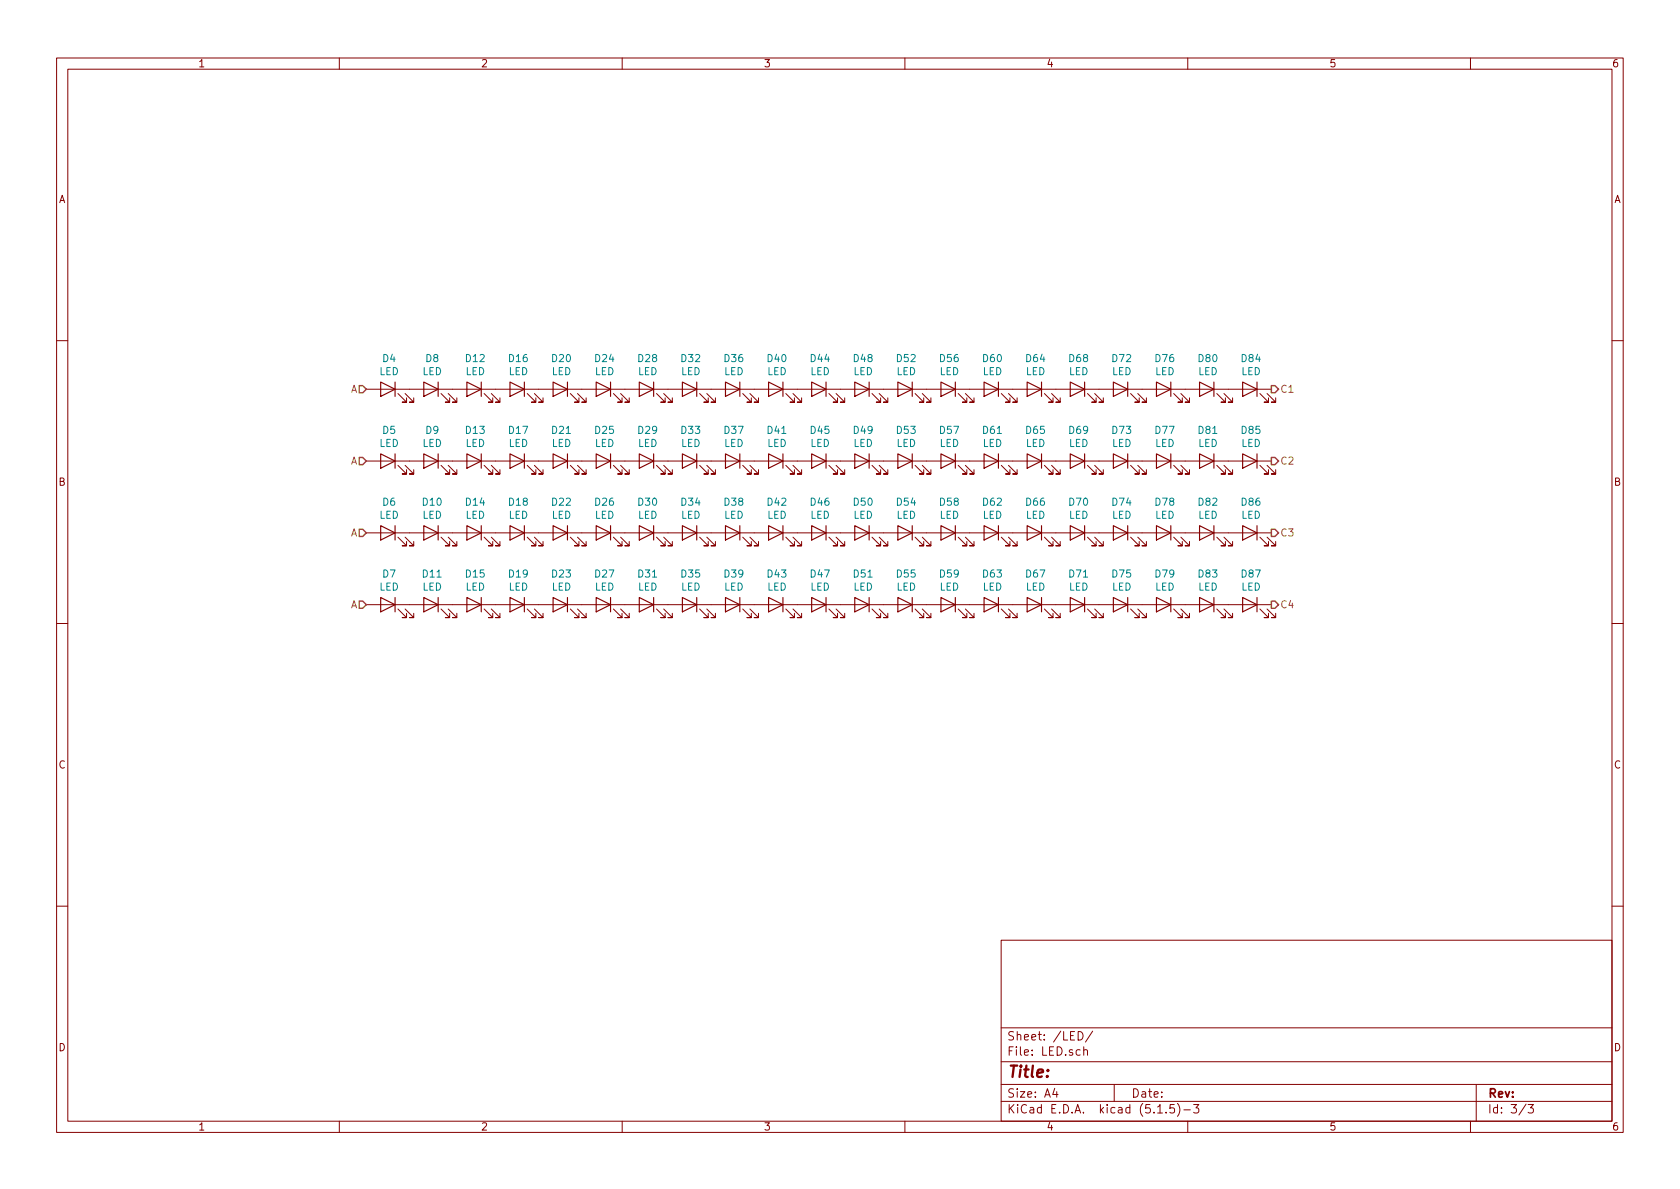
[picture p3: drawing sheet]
<svg xmlns="http://www.w3.org/2000/svg" width="297mm" height="210mm" viewBox="0 0 297 210" stroke-linecap="round" stroke-linejoin="round" font-family="sans-serif">
<g fill="none" stroke="#840000" stroke-width=".18">
<path d="M10 10.3h277v189.9h-277zM12 12.2h273v186.1h-273zM60 10.3v1.9M110 10.3v1.9M160 10.3v1.9M210 10.3v1.9M260 10.3v1.9M10 60.2h2M64.8 68.8h160M70.4 69.6l1.5 1.5h-.8h.8v-.7M71.6 69.6l1.6 1.5h-.8h.8v-.7M78 69.6l1.5 1.5h-.8h.8v-.7"/>
<path d="M79.2 69.6l1.6 1.5h-.8h.8v-.7M85.6 69.6l1.5 1.5h-.7h.7v-.7M86.9 69.6l1.5 1.5h-.8h.8v-.7M93.2 69.6l1.5 1.5h-.7h.7v-.7M94.5 69.6l1.5 1.5h-.8h.8v-.7M100.8 69.6l1.6 1.5h-.8h.8v-.7M102.1 69.6l1.5 1.5h-.7h.7v-.7M108.5 69.6l1.5 1.5h-.8h.8v-.7M109.7 69.6l1.6 1.5h-.8h.8v-.7M116.1 69.6l1.5 1.5h-.8h.8v-.7M117.3 69.6l1.6 1.5h-.8h.8v-.7M123.7 69.6l1.5 1.5h-.7h.7v-.7"/>
<path d="M125 69.6l1.5 1.5h-.8h.8v-.7M131.3 69.6l1.5 1.5h-.7h.7v-.7M132.6 69.6l1.5 1.5h-.8h.8v-.7M138.9 69.6l1.6 1.5h-.8h.8v-.7M140.2 69.6l1.5 1.5h-.7h.7v-.7M146.6 69.6l1.5 1.5h-.8h.8v-.7M147.8 69.6l1.6 1.5h-.8h.8v-.7M154.2 69.6l1.5 1.5h-.8h.8v-.7M155.4 69.6l1.6 1.5h-.8h.8v-.7M161.8 69.6l1.5 1.5h-.7h.7v-.7M163.1 69.6l1.5 1.5h-.8h.8v-.7M169.4 69.6l1.5 1.5h-.7h.7v-.7"/>
<path d="M170.7 69.6l1.5 1.5h-.8h.8v-.7M177 69.6l1.6 1.5h-.8h.8v-.7M178.3 69.6l1.5 1.5h-.7h.7v-.7M184.7 69.6l1.5 1.5h-.8h.8v-.7M185.9 69.6l1.6 1.5h-.8h.8v-.7M192.3 69.6l1.5 1.5h-.8h.8v-.7M193.5 69.6l1.6 1.5h-.8h.8v-.7M199.9 69.6l1.5 1.5h-.7h.7v-.7M201.2 69.6l1.5 1.5h-.8h.8v-.7M207.5 69.6l1.5 1.5h-.7h.7v-.7M208.8 69.6l1.5 1.5h-.8h.8v-.7M215.1 69.6l1.6 1.5h-.8h.8v-.7"/>
<path d="M216.4 69.6l1.5 1.5h-.7h.7v-.7M222.8 69.6l1.5 1.5h-.8h.8v-.7M224 69.6l1.6 1.5h-.8h.8v-.7M285 60.2h2M64.8 94.2h160M64.8 81.5h160M70.4 95l1.5 1.5h-.8h.8v-.7M70.4 82.3l1.5 1.5h-.8h.8v-.7M71.6 95l1.6 1.5h-.8h.8v-.7M71.6 82.3l1.6 1.5h-.8h.8v-.7M78 95l1.5 1.5h-.8h.8v-.7M78 82.3l1.5 1.5h-.8h.8v-.7"/>
<path d="M79.2 95l1.6 1.5h-.8h.8v-.7M79.2 82.3l1.6 1.5h-.8h.8v-.7M85.6 95l1.5 1.5h-.7h.7v-.7M85.6 82.3l1.5 1.5h-.7h.7v-.7M86.9 95l1.5 1.5h-.8h.8v-.7M86.9 82.3l1.5 1.5h-.8h.8v-.7M93.2 95l1.5 1.5h-.7h.7v-.7M93.2 82.3l1.5 1.5h-.7h.7v-.7M94.5 95l1.5 1.5h-.8h.8v-.7M94.5 82.3l1.5 1.5h-.8h.8v-.7M100.8 95l1.6 1.5h-.8h.8v-.7M100.8 82.3l1.6 1.5h-.8h.8v-.7"/>
<path d="M102.1 95l1.5 1.5h-.7h.7v-.7M102.1 82.3l1.5 1.5h-.7h.7v-.7M108.5 95l1.5 1.5h-.8h.8v-.7M108.5 82.3l1.5 1.5h-.8h.8v-.7M109.7 95l1.6 1.5h-.8h.8v-.7M109.7 82.3l1.6 1.5h-.8h.8v-.7M116.1 95l1.5 1.5h-.8h.8v-.7M116.1 82.3l1.5 1.5h-.8h.8v-.7M117.3 95l1.6 1.5h-.8h.8v-.7M117.3 82.3l1.6 1.5h-.8h.8v-.7M123.7 95l1.5 1.5h-.7h.7v-.7M123.7 82.3l1.5 1.5h-.7h.7v-.7"/>
<path d="M125 95l1.5 1.5h-.8h.8v-.7M125 82.3l1.5 1.5h-.8h.8v-.7M131.3 95l1.5 1.5h-.7h.7v-.7M131.3 82.3l1.5 1.5h-.7h.7v-.7M132.6 95l1.5 1.5h-.8h.8v-.7M132.6 82.3l1.5 1.5h-.8h.8v-.7M138.9 95l1.6 1.5h-.8h.8v-.7M138.9 82.3l1.6 1.5h-.8h.8v-.7M140.2 95l1.5 1.5h-.7h.7v-.7M140.2 82.3l1.5 1.5h-.7h.7v-.7M146.6 95l1.5 1.5h-.8h.8v-.7M146.6 82.3l1.5 1.5h-.8h.8v-.7"/>
<path d="M147.8 95l1.6 1.5h-.8h.8v-.7M147.8 82.3l1.6 1.5h-.8h.8v-.7M154.2 95l1.5 1.5h-.8h.8v-.7M154.2 82.3l1.5 1.5h-.8h.8v-.7M155.4 95l1.6 1.5h-.8h.8v-.7M155.4 82.3l1.6 1.5h-.8h.8v-.7M161.8 95l1.5 1.5h-.7h.7v-.7M161.8 82.3l1.5 1.5h-.7h.7v-.7M163.1 95l1.5 1.5h-.8h.8v-.7M163.1 82.3l1.5 1.5h-.8h.8v-.7M169.4 95l1.5 1.5h-.7h.7v-.7M169.4 82.3l1.5 1.5h-.7h.7v-.7"/>
<path d="M170.7 95l1.5 1.5h-.8h.8v-.7M170.7 82.3l1.5 1.5h-.8h.8v-.7M177 95l1.6 1.5h-.8h.8v-.7M177 82.3l1.6 1.5h-.8h.8v-.7M178.3 95l1.5 1.5h-.7h.7v-.7M178.3 82.3l1.5 1.5h-.7h.7v-.7M184.7 95l1.5 1.5h-.8h.8v-.7M184.7 82.3l1.5 1.5h-.8h.8v-.7M185.9 95l1.6 1.5h-.8h.8v-.7M185.9 82.3l1.6 1.5h-.8h.8v-.7M192.3 95l1.5 1.5h-.8h.8v-.7M192.3 82.3l1.5 1.5h-.8h.8v-.7"/>
<path d="M193.5 95l1.6 1.5h-.8h.8v-.7M193.5 82.3l1.6 1.5h-.8h.8v-.7M199.9 95l1.5 1.5h-.7h.7v-.7M199.9 82.3l1.5 1.5h-.7h.7v-.7M201.2 95l1.5 1.5h-.8h.8v-.7M201.2 82.3l1.5 1.5h-.8h.8v-.7M207.5 95l1.5 1.5h-.7h.7v-.7M207.5 82.3l1.5 1.5h-.7h.7v-.7M208.8 95l1.5 1.5h-.8h.8v-.7M208.8 82.3l1.5 1.5h-.8h.8v-.7M215.1 95l1.6 1.5h-.8h.8v-.7M215.1 82.3l1.6 1.5h-.8h.8v-.7"/>
<path d="M216.4 95l1.5 1.5h-.7h.7v-.7M216.4 82.3l1.5 1.5h-.7h.7v-.7M222.8 95l1.5 1.5h-.8h.8v-.7M222.8 82.3l1.5 1.5h-.8h.8v-.7M224 95l1.6 1.5h-.8h.8v-.7M224 82.3l1.6 1.5h-.8h.8v-.7M10 110.3h2M64.8 106.9h160M70.4 107.7l1.5 1.5h-.8h.8v-.7M71.6 107.7l1.6 1.5h-.8h.8v-.7M78 107.7l1.5 1.5h-.8h.8v-.7M79.2 107.7l1.6 1.5h-.8h.8v-.7"/>
<path d="M85.6 107.7l1.5 1.5h-.7h.7v-.7M86.9 107.7l1.5 1.5h-.8h.8v-.7M93.2 107.7l1.5 1.5h-.7h.7v-.7M94.5 107.7l1.5 1.5h-.8h.8v-.7M100.8 107.7l1.6 1.5h-.8h.8v-.7M102.1 107.7l1.5 1.5h-.7h.7v-.7M108.5 107.7l1.5 1.5h-.8h.8v-.7M109.7 107.7l1.6 1.5h-.8h.8v-.7M116.1 107.7l1.5 1.5h-.8h.8v-.7M117.3 107.7l1.6 1.5h-.8h.8v-.7M123.7 107.7l1.5 1.5h-.7h.7v-.7M125 107.7l1.5 1.5h-.8h.8v-.7"/>
<path d="M131.3 107.7l1.5 1.5h-.7h.7v-.7M132.6 107.7l1.5 1.5h-.8h.8v-.7M138.9 107.7l1.6 1.5h-.8h.8v-.7M140.2 107.7l1.5 1.5h-.7h.7v-.7M146.6 107.7l1.5 1.5h-.8h.8v-.7M147.8 107.7l1.6 1.5h-.8h.8v-.7M154.2 107.7l1.5 1.5h-.8h.8v-.7M155.4 107.7l1.6 1.5h-.8h.8v-.7M161.8 107.7l1.5 1.5h-.7h.7v-.7M163.1 107.7l1.5 1.5h-.8h.8v-.7M169.4 107.7l1.5 1.5h-.7h.7v-.7M170.7 107.7l1.5 1.5h-.8h.8v-.7"/>
<path d="M177 107.7l1.6 1.5h-.8h.8v-.7M178.3 107.7l1.5 1.5h-.7h.7v-.7M184.7 107.7l1.5 1.5h-.8h.8v-.7M185.9 107.7l1.6 1.5h-.8h.8v-.7M192.3 107.7l1.5 1.5h-.8h.8v-.7M193.5 107.7l1.6 1.5h-.8h.8v-.7M199.9 107.7l1.5 1.5h-.7h.7v-.7M201.2 107.7l1.5 1.5h-.8h.8v-.7M207.5 107.7l1.5 1.5h-.7h.7v-.7M208.8 107.7l1.5 1.5h-.8h.8v-.7M215.1 107.7l1.6 1.5h-.8h.8v-.7M216.4 107.7l1.5 1.5h-.7h.7v-.7"/>
<path d="M222.8 107.7l1.5 1.5h-.8h.8v-.7M224 107.7l1.6 1.5h-.8h.8v-.7M285 110.3h2M10 160.2h2M177 166.3h108v32h-108zM285 160.2h2M60 198.3v1.9M110 198.3v1.9M160 198.3v1.9M177 194.8h108M177 191.8h108M177 187.8h108"/>
<path d="M177 181.8h108M186.5 192.5l-.4 1h1M186.8 193v1M190.6 182.4a.76 .76 0 0 1 .9 .8 .76 .76 0 0 1-.9 .7zM191.6 185.7h.1a.37 .37 0 0 1 .6 .1v.8M191.6 185.1v1.5M193.2 182.3l-1.3 2M197 191.8v3M204.7 196.8h.8M206.2 196.7v.1M207.6 195.3h-.7l-.1 .7 .2-.1 .5 .1 .2 .2-.1 .5-.2 .1-.6-.1M208.2 195.1a1.71 1.71 0 0 1 0 2.3"/>
<path d="M209.3 196.3h1.2M210 198.3v1.9M211 195.3h1l-.5 .6 .4 .1v.7l-.2 .1-.7-.1M260 198.3v1.9M261 191.8v6.5M269.8 195.2l-1.2 2M270.2 195.3h.9l-.5 .6 .4 .1v.7l-.2 .1-.6-.1"/>
</g>
<g fill="none" stroke="#840000" stroke-width=".2">
<path d="M67.3 67.6l2.5 1.2-2.5 1.3zM69.8 67.6v2.5M74.9 67.6l2.6 1.2-2.6 1.3zM77.5 67.6v2.5M82.5 67.6l2.6 1.2-2.6 1.3zM85.1 67.6v2.5M90.2 67.6l2.5 1.2-2.5 1.3zM92.7 67.6v2.5M97.8 67.6l2.5 1.2-2.5 1.3zM100.3 67.6v2.5M105.4 67.6l2.5 1.2-2.5 1.3zM107.9 67.6v2.5"/>
<path d="M113 67.6l2.6 1.2-2.6 1.3zM115.6 67.6v2.5M120.6 67.6l2.6 1.2-2.6 1.3zM123.2 67.6v2.5M128.3 67.6l2.5 1.2-2.5 1.3zM130.8 67.6v2.5M135.9 67.6l2.5 1.2-2.5 1.3zM138.4 67.6v2.5M143.5 67.6l2.5 1.2-2.5 1.3zM146 67.6v2.5M151.1 67.6l2.6 1.2-2.6 1.3zM153.7 67.6v2.5"/>
<path d="M158.7 67.6l2.6 1.2-2.6 1.3zM161.3 67.6v2.5M166.4 67.6l2.5 1.2-2.5 1.3zM168.9 67.6v2.5M174 67.6l2.5 1.2-2.5 1.3zM176.5 67.6v2.5M181.6 67.6l2.5 1.2-2.5 1.3zM184.1 67.6v2.5M189.2 67.6l2.6 1.2-2.6 1.3zM191.8 67.6v2.5M196.8 67.6l2.6 1.2-2.6 1.3zM199.4 67.6v2.5"/>
<path d="M204.5 67.6l2.5 1.2-2.5 1.3zM207 67.6v2.5M212.1 67.6l2.5 1.2-2.5 1.3zM214.6 67.6v2.5M219.7 67.6l2.5 1.2-2.5 1.3zM222.2 67.6v2.5M67.3 93l2.5 1.2-2.5 1.3zM67.3 80.3l2.5 1.2-2.5 1.3zM69.8 80.3v2.5M69.8 93v2.5M74.9 93l2.6 1.2-2.6 1.3zM74.9 80.3l2.6 1.2-2.6 1.3z"/>
<path d="M77.5 80.3v2.5M77.5 93v2.5M82.5 93l2.6 1.2-2.6 1.3zM82.5 80.3l2.6 1.2-2.6 1.3zM85.1 80.3v2.5M85.1 93v2.5M90.2 93l2.5 1.2-2.5 1.3zM90.2 80.3l2.5 1.2-2.5 1.3zM92.7 80.3v2.5M92.7 93v2.5M97.8 93l2.5 1.2-2.5 1.3zM97.8 80.3l2.5 1.2-2.5 1.3z"/>
<path d="M100.3 80.3v2.5M100.3 93v2.5M105.4 93l2.5 1.2-2.5 1.3zM105.4 80.3l2.5 1.2-2.5 1.3zM107.9 80.3v2.5M107.9 93v2.5M113 93l2.6 1.2-2.6 1.3zM113 80.3l2.6 1.2-2.6 1.3zM115.6 80.3v2.5M115.6 93v2.5M120.6 93l2.6 1.2-2.6 1.3zM120.6 80.3l2.6 1.2-2.6 1.3z"/>
<path d="M123.2 80.3v2.5M123.2 93v2.5M128.3 93l2.5 1.2-2.5 1.3zM128.3 80.3l2.5 1.2-2.5 1.3zM130.8 80.3v2.5M130.8 93v2.5M135.9 93l2.5 1.2-2.5 1.3zM135.9 80.3l2.5 1.2-2.5 1.3zM138.4 80.3v2.5M138.4 93v2.5M143.5 93l2.5 1.2-2.5 1.3zM143.5 80.3l2.5 1.2-2.5 1.3z"/>
<path d="M146 80.3v2.5M146 93v2.5M151.1 93l2.6 1.2-2.6 1.3zM151.1 80.3l2.6 1.2-2.6 1.3zM153.7 80.3v2.5M153.7 93v2.5M158.7 93l2.6 1.2-2.6 1.3zM158.7 80.3l2.6 1.2-2.6 1.3zM161.3 80.3v2.5M161.3 93v2.5M166.4 93l2.5 1.2-2.5 1.3zM166.4 80.3l2.5 1.2-2.5 1.3z"/>
<path d="M168.9 80.3v2.5M168.9 93v2.5M174 93l2.5 1.2-2.5 1.3zM174 80.3l2.5 1.2-2.5 1.3zM176.5 80.3v2.5M176.5 93v2.5M181.6 93l2.5 1.2-2.5 1.3zM181.6 80.3l2.5 1.2-2.5 1.3zM184.1 80.3v2.5M184.1 93v2.5M189.2 93l2.6 1.2-2.6 1.3zM189.2 80.3l2.6 1.2-2.6 1.3z"/>
<path d="M191.8 80.3v2.5M191.8 93v2.5M196.8 93l2.6 1.2-2.6 1.3zM196.8 80.3l2.6 1.2-2.6 1.3zM199.4 80.3v2.5M199.4 93v2.5M204.5 93l2.5 1.2-2.5 1.3zM204.5 80.3l2.5 1.2-2.5 1.3zM207 80.3v2.5M207 93v2.5M212.1 93l2.5 1.2-2.5 1.3zM212.1 80.3l2.5 1.2-2.5 1.3z"/>
<path d="M214.6 80.3v2.5M214.6 93v2.5M219.7 93l2.5 1.2-2.5 1.3zM219.7 80.3l2.5 1.2-2.5 1.3zM222.2 80.3v2.5M222.2 93v2.5M67.3 105.7l2.5 1.2-2.5 1.3zM69.8 105.7v2.5M74.9 105.7l2.6 1.2-2.6 1.3zM77.5 105.7v2.5M82.5 105.7l2.6 1.2-2.6 1.3zM85.1 105.7v2.5"/>
<path d="M90.2 105.7l2.5 1.2-2.5 1.3zM92.7 105.7v2.5M97.8 105.7l2.5 1.2-2.5 1.3zM100.3 105.7v2.5M105.4 105.7l2.5 1.2-2.5 1.3zM107.9 105.7v2.5M113 105.7l2.6 1.2-2.6 1.3zM115.6 105.7v2.5M120.6 105.7l2.6 1.2-2.6 1.3zM123.2 105.7v2.5M128.3 105.7l2.5 1.2-2.5 1.3zM130.8 105.7v2.5"/>
<path d="M135.9 105.7l2.5 1.2-2.5 1.3zM138.4 105.7v2.5M143.5 105.7l2.5 1.2-2.5 1.3zM146 105.7v2.5M151.1 105.7l2.6 1.2-2.6 1.3zM153.7 105.7v2.5M158.7 105.7l2.6 1.2-2.6 1.3zM161.3 105.7v2.5M166.4 105.7l2.5 1.2-2.5 1.3zM168.9 105.7v2.5M174 105.7l2.5 1.2-2.5 1.3zM176.5 105.7v2.5"/>
<path d="M181.6 105.7l2.5 1.2-2.5 1.3zM184.1 105.7v2.5M189.2 105.7l2.6 1.2-2.6 1.3zM191.8 105.7v2.5M196.8 105.7l2.6 1.2-2.6 1.3zM199.4 105.7v2.5M204.5 105.7l2.5 1.2-2.5 1.3zM207 105.7v2.5M212.1 105.7l2.5 1.2-2.5 1.3zM214.6 105.7v2.5M219.7 105.7l2.5 1.2-2.5 1.3zM222.2 105.7v2.5"/>
</g>
<path d="M63.5 68.2h.6l.7 .6-.7 .7h-.6zM224.8 68.2h.6l.7 .6-.7 .7h-.6zM63.5 80.9h.6l.7 .6-.7 .7h-.6zM63.5 93.6h.6l.7 .6-.7 .7h-.6zM224.8 80.9h.6l.7 .6-.7 .7h-.6zM224.8 93.6h.6l.7 .6-.7 .7h-.6zM63.5 106.3h.6l.7 .6-.7 .7h-.6zM224.8 106.3h.6l.7 .6-.7 .7h-.6z" fill="none" stroke="#848400" stroke-width=".25"/>
<text font-size="2.8" fill="#840000" x="178" y="190.5">Title:</text>
<g font-size="2.1" fill="#840000">
<text x="178" y="184">Sheet: /LED/</text>
<text x="178" y="186.7">File: LED.sch</text>
<text x="178" y="196.9">KiCad E.D.A. kicad (5.1.5)-3</text>
<text x="178" y="194.1">Size: A4</text>
<text x="200" y="194.1">Date:</text>
<text x="263" y="194.1">Rev:</text>
<text x="263" y="196.9">Id: 3/3</text>
</g>
<g font-size="1.8" fill="#840000">
<text x="35" y="11.9">1</text>
<text x="85" y="11.9">2</text>
<text x="135" y="11.9">3</text>
<text x="185" y="11.9">4</text>
<text x="235" y="11.9">5</text>
<text x="285" y="11.9">6</text>
<text x="10.4" y="35.9">A</text>
<text x="285.4" y="35.9">A</text>
<text x="10.4" y="85.9">B</text>
<text x="285.4" y="85.9">B</text>
<text x="10.4" y="135.9">C</text>
<text x="285.4" y="135.9">C</text>
<text x="10.4" y="185.9">D</text>
<text x="285.4" y="185.9">D</text>
<text x="35" y="199.9">1</text>
<text x="85" y="199.9">2</text>
<text x="135" y="199.9">3</text>
<text x="185" y="199.9">4</text>
<text x="235" y="199.9">5</text>
<text x="285" y="199.9">6</text>
</g>
<g font-size="1.8" fill="#008484">
<text x="67.7" y="64">D4</text>
<text x="75.3" y="64">D8</text>
<text x="82.4" y="64">D12</text>
<text x="90" y="64">D16</text>
<text x="97.6" y="64">D20</text>
<text x="105.3" y="64">D24</text>
<text x="112.9" y="64">D28</text>
<text x="120.5" y="64">D32</text>
<text x="128.1" y="64">D36</text>
<text x="135.7" y="64">D40</text>
<text x="143.4" y="64">D44</text>
<text x="151" y="64">D48</text>
<text x="158.6" y="64">D52</text>
<text x="166.2" y="64">D56</text>
<text x="173.8" y="64">D60</text>
<text x="181.5" y="64">D64</text>
<text x="189.1" y="64">D68</text>
<text x="196.7" y="64">D72</text>
<text x="204.3" y="64">D76</text>
<text x="211.9" y="64">D80</text>
<text x="219.6" y="64">D84</text>
<text x="67.1" y="66.3">LED</text>
<text x="74.7" y="66.3">LED</text>
<text x="82.3" y="66.3">LED</text>
<text x="89.9" y="66.3">LED</text>
<text x="97.5" y="66.3">LED</text>
<text x="105.2" y="66.3">LED</text>
<text x="112.8" y="66.3">LED</text>
<text x="120.4" y="66.3">LED</text>
<text x="128" y="66.3">LED</text>
<text x="135.6" y="66.3">LED</text>
<text x="143.3" y="66.3">LED</text>
<text x="150.9" y="66.3">LED</text>
<text x="158.5" y="66.3">LED</text>
<text x="166.1" y="66.3">LED</text>
<text x="173.7" y="66.3">LED</text>
<text x="181.4" y="66.3">LED</text>
<text x="189" y="66.3">LED</text>
<text x="196.6" y="66.3">LED</text>
<text x="204.2" y="66.3">LED</text>
<text x="211.8" y="66.3">LED</text>
<text x="219.5" y="66.3">LED</text>
<text x="67.7" y="76.7">D5</text>
<text x="75.3" y="76.7">D9</text>
<text x="82.4" y="76.7">D13</text>
<text x="90" y="76.7">D17</text>
<text x="97.6" y="76.7">D21</text>
<text x="105.3" y="76.7">D25</text>
<text x="112.9" y="76.7">D29</text>
<text x="120.5" y="76.7">D33</text>
<text x="128.1" y="76.7">D37</text>
<text x="135.7" y="76.7">D41</text>
<text x="143.4" y="76.7">D45</text>
<text x="151" y="76.7">D49</text>
<text x="158.6" y="76.7">D53</text>
<text x="166.2" y="76.7">D57</text>
<text x="173.8" y="76.7">D61</text>
<text x="181.5" y="76.7">D65</text>
<text x="189.1" y="76.7">D69</text>
<text x="196.7" y="76.7">D73</text>
<text x="204.3" y="76.7">D77</text>
<text x="211.9" y="76.7">D81</text>
<text x="219.6" y="76.7">D85</text>
<text x="67.1" y="79">LED</text>
<text x="74.7" y="79">LED</text>
<text x="82.3" y="79">LED</text>
<text x="89.9" y="79">LED</text>
<text x="97.5" y="79">LED</text>
<text x="105.2" y="79">LED</text>
<text x="112.8" y="79">LED</text>
<text x="120.4" y="79">LED</text>
<text x="128" y="79">LED</text>
<text x="135.6" y="79">LED</text>
<text x="143.3" y="79">LED</text>
<text x="150.9" y="79">LED</text>
<text x="158.5" y="79">LED</text>
<text x="166.1" y="79">LED</text>
<text x="173.7" y="79">LED</text>
<text x="181.4" y="79">LED</text>
<text x="189" y="79">LED</text>
<text x="196.6" y="79">LED</text>
<text x="204.2" y="79">LED</text>
<text x="211.8" y="79">LED</text>
<text x="219.5" y="79">LED</text>
<text x="67.7" y="89.4">D6</text>
<text x="74.8" y="89.4">D10</text>
<text x="82.4" y="89.4">D14</text>
<text x="90" y="89.4">D18</text>
<text x="97.6" y="89.4">D22</text>
<text x="105.3" y="89.4">D26</text>
<text x="112.9" y="89.4">D30</text>
<text x="120.5" y="89.4">D34</text>
<text x="128.1" y="89.4">D38</text>
<text x="135.7" y="89.4">D42</text>
<text x="143.4" y="89.4">D46</text>
<text x="151" y="89.4">D50</text>
<text x="158.6" y="89.4">D54</text>
<text x="166.2" y="89.4">D58</text>
<text x="173.8" y="89.4">D62</text>
<text x="181.5" y="89.4">D66</text>
<text x="189.1" y="89.4">D70</text>
<text x="196.7" y="89.4">D74</text>
<text x="204.3" y="89.4">D78</text>
<text x="211.9" y="89.4">D82</text>
<text x="219.6" y="89.4">D86</text>
<text x="67.1" y="91.7">LED</text>
<text x="74.7" y="91.7">LED</text>
<text x="82.3" y="91.7">LED</text>
<text x="89.9" y="91.7">LED</text>
<text x="97.5" y="91.7">LED</text>
<text x="105.2" y="91.7">LED</text>
<text x="112.8" y="91.7">LED</text>
<text x="120.4" y="91.7">LED</text>
<text x="128" y="91.7">LED</text>
<text x="135.6" y="91.7">LED</text>
<text x="143.3" y="91.7">LED</text>
<text x="150.9" y="91.7">LED</text>
<text x="158.5" y="91.7">LED</text>
<text x="166.1" y="91.7">LED</text>
<text x="173.7" y="91.7">LED</text>
<text x="181.4" y="91.7">LED</text>
<text x="189" y="91.7">LED</text>
<text x="196.6" y="91.7">LED</text>
<text x="204.2" y="91.7">LED</text>
<text x="211.8" y="91.7">LED</text>
<text x="219.5" y="91.7">LED</text>
<text x="67.1" y="104.4">LED</text>
<text x="67.7" y="102.1">D7</text>
<text x="74.7" y="104.4">LED</text>
<text x="74.8" y="102.1">D11</text>
<text x="82.3" y="104.4">LED</text>
<text x="82.4" y="102.1">D15</text>
<text x="89.9" y="104.4">LED</text>
<text x="90" y="102.1">D19</text>
<text x="97.5" y="104.4">LED</text>
<text x="97.6" y="102.1">D23</text>
<text x="105.2" y="104.4">LED</text>
<text x="105.3" y="102.1">D27</text>
<text x="112.8" y="104.4">LED</text>
<text x="112.9" y="102.1">D31</text>
<text x="120.4" y="104.4">LED</text>
<text x="120.5" y="102.1">D35</text>
<text x="128" y="104.4">LED</text>
<text x="128.1" y="102.1">D39</text>
<text x="135.6" y="104.4">LED</text>
<text x="135.7" y="102.1">D43</text>
<text x="143.3" y="104.4">LED</text>
<text x="143.4" y="102.1">D47</text>
<text x="150.9" y="104.4">LED</text>
<text x="151" y="102.1">D51</text>
<text x="158.5" y="104.4">LED</text>
<text x="158.6" y="102.1">D55</text>
<text x="166.1" y="104.4">LED</text>
<text x="166.2" y="102.1">D59</text>
<text x="173.7" y="104.4">LED</text>
<text x="173.8" y="102.1">D63</text>
<text x="181.4" y="104.4">LED</text>
<text x="181.5" y="102.1">D67</text>
<text x="189" y="104.4">LED</text>
<text x="189.1" y="102.1">D71</text>
<text x="196.6" y="104.4">LED</text>
<text x="196.7" y="102.1">D75</text>
<text x="204.2" y="104.4">LED</text>
<text x="204.3" y="102.1">D79</text>
<text x="211.8" y="104.4">LED</text>
<text x="211.9" y="102.1">D83</text>
<text x="219.5" y="104.4">LED</text>
<text x="219.6" y="102.1">D87</text>
</g>
<g font-size="1.8" fill="#848400">
<text x="62" y="69.5">A</text>
<text x="226.3" y="69.5">C1</text>
<text x="62" y="82.2">A</text>
<text x="226.3" y="82.2">C2</text>
<text x="62" y="94.9">A</text>
<text x="226.3" y="94.9">C3</text>
<text x="62" y="107.6">A</text>
<text x="226.3" y="107.6">C4</text>
</g>
</svg>
